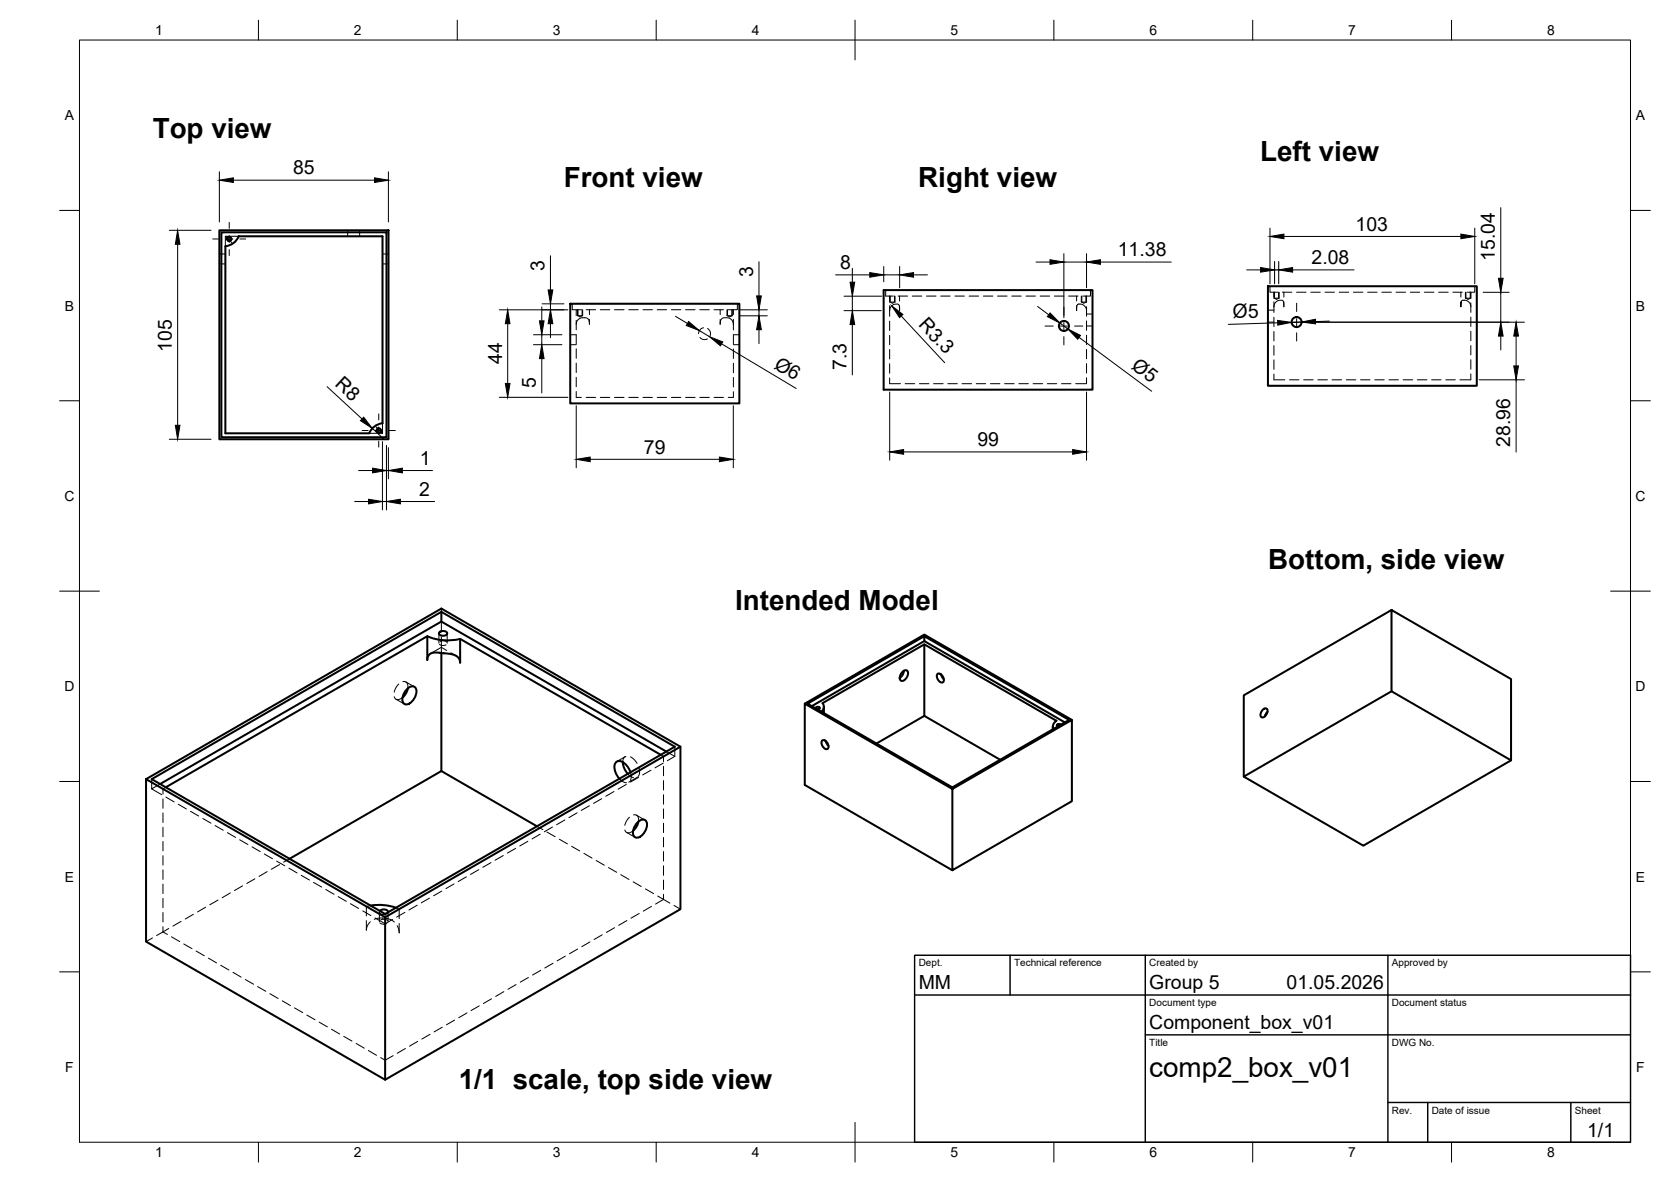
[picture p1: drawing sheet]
<svg xmlns="http://www.w3.org/2000/svg" width="420mm" height="297mm" viewBox="0 0 420 297" stroke-linecap="round" stroke-linejoin="round" font-family="sans-serif">
<!-- layer: Hidden -->
<g fill="none" stroke="#000" stroke-width=".25">
<path d="M56.7 59.4v2.5M60 59.4h-3.3l1.6 1.6M87.4 57.9v1.5M90.4 57.9v1.5M55.2 66.3h1.5M55.2 63.8h1.5M96.2 66.3h1.5M96.2 63.8h1.5M143.9 76.3v1.5h2.3M144.9 77.8v1.5M145.2 79.3h1.3M145.3 77.8v1.5l.6 .4 .5-.4v-1.5"/>
<path d="M147.4 77.8h2.4M148.2 77.8v1.3M150.9 77.8h2.4M154.5 77.8h2.4M158.1 77.8h2.4M161.7 77.8h2.3M165.2 77.8h2.4M168.8 77.8h2.4M172.4 77.8h2.4M176 77.8h2.4M179.5 77.8h2.4M181.1 77.8v1.3"/>
<path d="M182.8 79.3h1.3M182.9 77.8v1.5l.6 .4 .5-.4v-1.5M184.4 77.8v1.3M185.4 76.3v1.5h-2.3M222.7 72.9v1.5h1.9M223.7 74.4v1.2M223.7 76.8v2.7M223.7 75.9h1.3M223.8 74.4v1.5l.6 .3 .5-.3v-1.5M225.8 74.4h2.4M226.2 76.8v1.3l-.2-1.6a1.56 1.56 0 0 0-2.3 1.6M226.2 74.4v1.2"/>
<path d="M229.4 74.4h2.4M233 74.4h2.4M236.5 74.4h2.4M240.1 74.4h2.4M243.7 74.4h2.4M247.2 74.4h2.4M250.8 74.4h2.4M254.4 74.4h2.4M258 74.4h2.3M261.5 74.4h2.4M265.1 74.4h2.4M268.7 74.4h2.4"/>
<path d="M270.7 76.8v1.3l.1-1.3 .3-.4h.8l.7 .4 .4 .5 .2 .8M270.7 74.4v1.2M271.9 75.9h1.3M272 74.4v1.5l.5 .3 .5-.3v-1.5M273.2 74.4v1.5M273.2 77.1v2.4M273.2 78.9h1.5M274.2 72.9v1.5h-1.9M318.8 77.9h1.5M319.3 71.9v1.5h1.9M320.3 73.4v1.3M320.3 75.8v2.7"/>
<path d="M320.3 79.7v2.4M320.3 74.9h1.3M320.5 73.4v1.5l.5 .4 .5-.4v-1.5M322.5 73.4h2.3M322.8 75.8v1.3l-.2-1.5a1.56 1.56 0 0 0-2.3 1.5M322.8 73.4v1.3M326 73.4h2.4M329.6 73.4h2.4M333.2 73.4h2.3M336.7 73.4h2.4M340.3 73.4h2.4M343.9 73.4h2.4"/>
<path d="M347.5 73.4h2.3M351 73.4h2.4M354.6 73.4h2.4M358.2 73.4h2.4M361.7 73.4h2.4M365.3 73.4h2.4M367.3 75.8v1.3l.1-1.3 .3-.4 .8 .1 .7 .3 .5 .5 .1 .8M367.3 73.4v1.3M368.6 73.4v1.5l.5 .4 .6-.4v-1.5M369.8 73.4v1.5h-1.3M369.8 76.1v2.4M369.8 79.7v2.3"/>
<path d="M370.8 71.9v1.5h-1.9M143.4 84.1h1.5v2.4M143.4 86.6h1.5M144.9 80.5v2.4M144.9 87.7v2.4M144.9 91.2v2.4M144.9 94.8v2.4M144.9 98.4v1.5h1.3M147.4 99.9h2.4M148.2 80.3v1.2l-.2-1.1-.3-.4-.5-.2-1 .1-.7 .3-.5 .6-.1 .7M150.9 99.9h2.4M154.5 99.9h2.4"/>
<path d="M158.1 99.9h2.4M161.7 99.9h2.3M165.2 99.9h2.4M168.8 99.9h2.4M172.4 99.9h2.4M176 99.9h2.4M176 84.8a1.49 1.49 0 0 0 1.9 .4M176.9 82.4a1.52 1.52 0 0 0-1.3 1.4M177.9 82.6a1.53 1.53 0 0 1 .7 1.8M179.5 99.9h2.4M181.1 80.3v1.2l.2-1.1 .5-.5a2.32 2.32 0 0 1 2.5 1l.1 .6M184.4 80.3v2.6"/>
<path d="M184.4 87.7v2.4M184.4 91.3v2.4M184.4 94.9v2.3M184.4 98.4v1.5h-1.3M184.4 86.6h1.5M185.9 84.1h-1.5v2.4M223.7 80.7v2.4M223.7 84.3v2.3M223.7 87.8v2.4M223.7 91.4v2.4M223.7 95v1.4h2.7M227.6 96.4h2.4"/>
<path d="M231.2 96.4h2.4M234.7 96.4h2.4M238.3 96.4h2.4M241.9 96.4h2.4M245.5 96.4h2.3M249 96.4h2.4M252.6 96.4h2.4M256.2 96.4h2.4M259.8 96.4h2.3M263.3 96.4h2.4M266.9 96.4h2.4M273.2 80.7v2.3"/>
<path d="M273.2 84.2v2.4M273.2 87.8v2.4M273.2 91.4v2.4M273.2 94.9v1.5h-2.7M273.2 81.9h1.5M318.8 80.9h1.5M320.3 83.3v2.4M320.3 86.9v2.3M320.3 90.4v2.4M320.3 94v1.4h2.7M324.2 95.4h2.4M327.8 95.4h2.4"/>
<path d="M331.4 95.4h2.4M334.9 95.4h2.4M338.5 95.4h2.4M342.1 95.4h2.4M345.7 95.4h2.3M349.2 95.4h2.4M352.8 95.4h2.4M356.4 95.4h2.4M360 95.4h2.3M363.5 95.4h2.4M369.8 83.3v2.3M369.8 86.8v2.4"/>
<path d="M369.8 90.4v2.4M369.8 94v1.4h-2.7M94.5 107.2l1.7 1.7h-3.3M96.2 106.4v2.5M110.4 159.2v2.4M111 152.9v.9M111 156.2v2.6M112.4 159.2v2.4M99.1 175.1a1.13 1.13 0 0 0 1 .8 1.13 1.13 0 0 0 1.1-.6M99.5 175.7l2.2 1.2M100.3 171.9l-.9 1.1-.3 .9M101.3 171.3a1.05 1.05 0 0 1 1.3 1.3l-.1 .4"/>
<path d="M102.1 171.4l2.1 1.2M110.5 161.9l.9 .3 .7-.2M110.7 161.2l.8-.2 .8 .3M111 160v4.1M112.3 163.5l-1.3-.8-2.8 1.6M113.3 164l1.4 .8M38.1 195.8v2.5l2.2-1.3M38.1 198.3l2.6 1.4M41.7 197.9l-.7 .4v1.2M154.4 198.9l-2.1 1.2M155.7 195.7l1 .8 .8 .2M157.2 190.1l-2.1 1.3"/>
<path d="M157.4 190.1l-.6 .4-.2 1M157.5 197.1l-2.1 1.2M157.8 194.5l.7 .6 .8 .3M158.5 194.1l.2 1.2-.2 .8M158.5 190.2l1.1 .8 .6 .8M160.2 195.4l-2.1 1.2M160.6 195.3l-2.1 1.2M160.7 192.9l.1 1.5-.4 .8M163.7 193.6l-2.1 1.1M166.1 189.7l.7 .4v1.3M166.8 191.8l-2.1 1.2M166.8 192.6v2.4"/>
<path d="M166.8 196.2v2.3M166.8 199.7v2.4M167.6 188.9l2.1 1.2M169.7 187.6v2.5l-1.9 1.1M41 200.8v2.3M41 204.3v2.4M41 207.9v2.4M41 211.5v2.3M41 215v2.4M41 218.6v2.4M41.7 200.3l2.1 1.2M44.8 202.1l2.1 1.2"/>
<path d="M47.9 203.9l2.1 1.2M51 205.7l2 1.2M54.1 207.5l2 1.1M57.2 209.2l2 1.2M60.3 211l2 1.2M63.4 212.8l2 1.2M66.5 214.6l2 1.2M67.2 219l-2.1 1.2M69.6 216.4l2 1.2M70.3 217.3l-2.1 1.1M72.6 218.2l2.1 1.2M72.8 215.8l-1.5 .9"/>
<path d="M75.7 220l2.1 1.2M120.4 218.6l-2.1 1.2M123.5 216.8l-2.1 1.2M126.6 215l-2.1 1.2M129.6 213.2l-2 1.2M132.7 211.4l-2 1.2M135 207.7l1.5 .8M135.8 209.6l-2 1.2M137.5 209.1l2.1 1.2M138.9 207.8l-2 1.2M140.6 210.9l2.1 1.2M142 206.1l-2 1.1"/>
<path d="M143.7 212.7l2.1 1.2M145.1 204.3l-2.1 1.2M146.8 214.4l2.1 1.3M148.2 202.5l-2.1 1.2M149.9 216.2l2.1 1.2M151.3 200.7l-2.1 1.2M153 218l2.1 1.2M156.1 219.8l2.1 1.2M157.1 208.6a1.03 1.03 0 0 0 1.8 .4l.3-.2M157.5 209.2l2.2 1.2M158.3 205.4l-.9 1.1-.3 .9M159.3 204.8a1.15 1.15 0 0 1 1.2 .4 1.15 1.15 0 0 1 0 1.3"/>
<path d="M160 204.9l2.2 1.2M166.8 203.3v2.4M166.8 206.9v2.3M166.8 210.4v2.4M166.8 214v2.4M166.8 217.6v2.4M38.3 235.7l-1.6 .9M41 222.2v2.4M41 225.7v2.4M41 229.3v2.4M41 232.9v1.3M41 234.2l1.1 .6"/>
<path d="M41 234.2l-1.6 .9M42.4 233.3l-1.4 .9M43.1 235.4l2.1 1.2M45.5 231.5l-2 1.2M46.2 237.2l2.1 1.2M48.6 229.8l-2 1.2M49.3 239l2.1 1.2M51.7 228l-2 1.2M54.8 226.2l-2.1 1.2M57.9 224.4l-2 1.2M61 222.6l-2.1 1.2M64.1 220.8l-2.1 1.2"/>
<path d="M78.8 221.7l2.1 1.2M81.9 223.5l2.1 1.2M85 225.3l2.1 1.2M88.1 227.1l2.1 1.2M91.2 228.9l2.1 1.2M92.1 231.4v2.4l.3-1.2 .7-.9M93.2 227.6l-1.1 .2v2.4M94.1 231l1.4-.3 2 .2 .7 .2 .9 .6M94.3 230.7l2.5 1.4 1.9-1M95.4 229.2v2.4M95.5 228.9a.85 .85 0 0 0 .4 .9 .85 .85 0 0 0 .9 0l.5-.2 .3-.3M95.5 231.9l1 .4 .8-.2"/>
<path d="M95.7 231.2l.3-.1a1.52 1.52 0 0 1 1.5 .2M96.8 229.7v.8M97.6 229.2v2.4M99.5 228.1l.9 .4v2.4M100.4 232.1v2.3l-.5-1.8M101.8 229.3l-2.1 1.2M104.9 227.5l-2.1 1.2M108 225.7l-2.1 1.2M111.1 223.9l-2.1 1.2M114.2 222.1l-2.1 1.2M117.3 220.4l-2.1 1.1M145.2 238.5l-2 1.2"/>
<path d="M148.3 236.7l-2 1.2M151.4 234.9l-2 1.2M154.5 233.1l-2 1.2M157.6 231.3l-2 1.2M159.2 221.6l2 1.2M160.7 229.6l-2.1 1.1M162.3 223.4l2 1.2M163.8 227.8l-2 1.2M165.4 225.2l3 1.8M166.8 221.2v2.3M166.8 224.7v1.3l-2 1.2M169.5 227.5l1.6 1"/>
<path d="M52.4 240.8l2.1 1.2M55.5 242.6l2.1 1.2M58.6 244.4l2 1.2M61.7 246.2l2.1 1.1M64.8 247.9l2 1.2M67.9 249.7l2 1.2M71 251.5l2 1.2M74.1 253.3l2 1.2M77.2 255.1l2 1.2M80.2 256.9l2.1 1.1M83.3 258.6l2.1 1.2M108.1 259.9l-2 1.2"/>
<path d="M111.2 258.1l-2 1.2M114.3 256.4l-2.1 1.1M117.4 254.6l-2.1 1.2M120.5 252.8l-2.1 1.2M123.6 251l-2.1 1.2M126.7 249.2l-2.1 1.2M129.8 247.4l-2.1 1.2M132.9 245.6l-2.1 1.2M136 243.8l-2.1 1.2M139.1 242.1l-2.1 1.2M142.2 240.3l-2.1 1.2M86.4 260.4l2.1 1.2"/>
<path d="M89.5 262.2l2.1 1.2M92.6 264l2.1 1.2M98.8 265.3l-2 1.1-1.1-.6M101.9 263.5l-2 1.2M105 261.7l-2 1.2"/>
</g>
<!-- layer: Visible -->
<g fill="none" stroke="#000" stroke-width=".51">
<path d="M55.2 57.9h42.5v52.5h-42.5zM55.7 58.4h41.5v51.5h-41.5zM60 59.4h36.2v47a4 4 0 0 0-3.4 2.5h-36.1v-47M60 59.4a4 4 0 0 1-3.3 2.5M143.4 76.3h42.5v25.1h-42.5zM222.2 72.9h52.5v25h-52.5zM318.8 71.9h52.5v25.1h-52.5zM107.5 159.9a12.8 12.8 0 0 0 8.2 .7M110.4 158.9l1-.3a.76 .76 0 0 1 1 .8l-1 .4a.76 .76 0 0 1-1-.9zM111 153.8v2.4l-70.7 40.8M111 156.2l56.6 32.7M232.4 159.9l-29.3 16.9 36.4 21.1 29.3-17-36.4-21v1.2l35.3 20.4"/>
<path d="M349.9 153.3l30 17.4v20.4l-30-17.4zM349.9 153.3l-37.2 21.4v20.5l30.1 17.3 37.1-21.4M102.5 173a1.26 1.26 0 0 1 1.7-.4 1.26 1.26 0 0 1 .5 1.7 3.3 3.3 0 0 1-2.7 2.7 1.57 1.57 0 0 1-.6-2.4zM102.6 173l-.4 1-1 1.3M110.5 164h-1.3l-1 .3-.5 .5-.3 1v-5.9l-65.7 38M110.5 164.1l2.7 .2 1.4 .4 .8 .8 .3 1v-5.9l50.4 29.1M111 164.1v29.7M202.4 176.8l30-17.3 37.1 21.4M205.2 178a.47 .47 0 0 1 .4-.4 .47 .47 0 0 1 .5 .5l-.6 .1M206.5 178.8a1.5 1.5 0 0 0 .3-2.1l25.6-14.8v18l-12 6.9M207.2 177.6v1.6M226.9 168.8a.77 .77 0 0 1 1.4 0 1.95 1.95 0 0 1-1.6 2.3 1.29 1.29 0 0 1 0-1.9z"/>
<path d="M227.3 168.5l-.2 .9-.9 1M232.4 161.9l33.2 19.2a1.69 1.69 0 0 0-.7 2.1M232.4 179.9l19.1 11M232.4 161.1l-28.3 16.3M235.8 169.3a1.45 1.45 0 0 1 1.3 2.2 1.45 1.45 0 0 1-1.3-2.2zM236.6 169.5l.7 1.2M317.5 178.3a.65 .65 0 0 1 1.1 0 1.54 1.54 0 0 1-1.4 1.9 1.41 1.41 0 0 1 .3-1.9zM318.7 178.9l-.7 1.1M349.9 173.7l-37.2 21.5M36.7 195.8l60.1 34.7v40.8l-60.1-34.7zM36.7 195.8l74.3-42.9 60.1 34.7v40.9l-74.3 42.8M38.1 195.8l72.9-42 58.7 33.8-72.9 42.1z"/>
<path d="M111 193.8l24 13.9M111 193.8l-38.2 22M156.6 191.5l.3 1.5 1 1.5M158.5 194.1a3.6 3.6 0 0 0-3-2.8 1.63 1.63 0 0 0-.9 2.2l.4 1.1 .7 1.1M171.1 187.6l-74.3 42.9M206.8 186a1.45 1.45 0 0 1 1.3 2.2 1.45 1.45 0 0 1-1.3-2.2zM207.6 186.2l.7 1.2M239.5 198.3l30-17.4v20.4l-30 17.4zM239.5 198.3l-37.1-21.5v20.5l37.1 21.4M264.7 182.6v.7M266.8 182.1a.48 .48 0 0 0-.6-.2 .48 .48 0 0 0-.3 .5l.1 .1M160.4 206.5a1.26 1.26 0 0 1 1.8-.4 1.26 1.26 0 0 1 .4 1.7 3.3 3.3 0 0 1-2.6 2.7 1.57 1.57 0 0 1-.6-2.4z"/>
<path d="M160.5 206.5l-.3 1-1 1.3M93.2 227.6a13.1 13.1 0 0 1 6.4 .5M95.5 228.9a1.26 1.26 0 0 1 2.1 .4"/>
<circle cx="57.6" cy="60" r=".52"/>
<circle cx="267.5" cy="81.9" r="1.26"/>
<circle cx="326" cy="80.9" r="1.26"/>
<circle cx="95.3" cy="108.2" r=".54"/>
</g>
<!-- layer: Visible Narrow -->
<path d="M57.5 59.4a.65 .65 0 0 0-.5 .8 .65 .65 0 0 0 .8 .5 .65 .65 0 0 0 .5-.8M95.1 107.5a.67 .67 0 0 0-.5 .8 .67 .67 0 0 0 .8 .5 .67 .67 0 0 0 .5-.7" fill="none" stroke="#000" stroke-width=".25"/>
<!-- layer: Hidden Narrow -->
<path d="M145.2 77.8v1.5M146.5 77.8v1.5M182.8 77.8v1.5M184.1 77.8v1.5M223.7 74.4v1.5M225 74.4v1.5M271.9 74.4v1.5M273.2 74.4v1.5M320.3 73.4v1.5M321.6 73.4v1.5M368.5 73.4v1.5M369.8 73.4v1.5" fill="none" stroke="#000" stroke-width=".25"/>
<!-- layer: BORDER -->
<g fill="none" stroke="#000" stroke-width=".25">
<path d="M20 10.1h390v276.9h-390zM65 5.1v5M115 5.1v5M165 5.1v5M215 5.1v10M265 5.1v5M315 5.1v5M365 5.1v5M15 52.9h5M410 52.9h5M15 100.7h5M410 100.7h5"/>
<path d="M15 148.6h10M405 148.6h10M15 196.4h5M410 196.4h5M15 244.2h5M410 244.2h5M65 287v5M115 287v5M165 287v5M215 282.1v9.9M265 287v5M315 287v5"/>
<path d="M365 287v5"/>
</g>
<!-- layer: TITLEBLOCK -->
<path d="M230 240.1h180v46.9h-180zM230 250h180M254 240.1v9.9M288 240.1v46.9M349 240.1v46.9M288 260.1h122M349 277.1h61M359 277.1v9.9M395 277.1v9.9" fill="none" stroke="#000" stroke-width=".36"/>
<!-- layer: Smart Centers -->
<g fill="none" stroke="#000" stroke-width=".25">
<path d="M57.6 55.9v1.5M57.6 59.2v1.7M53.5 60.1h1.4M56.7 60.1h1.8M57.6 62.7v1.5M60.3 60.1h1.5M267.5 77.2v2.1M326 76.2v2.1M262.8 81.9h2M266.6 81.9h1.8M267.5 81.1v1.7M267.5 84.6v2.1"/>
<path d="M270.2 81.9h2.1M321.3 81h2M325.1 81h1.8M326 80.1v1.8M326 83.6v2.1M328.7 81h2.1M91.1 108.2h1.5M94.3 108.2h1.8M95.2 104v1.5M95.2 107.3v1.8M95.2 110.9v1.5M97.9 108.2h1.5"/>
</g>
<!-- layer: FD_Dimensions -->
<g fill="none" stroke="#000" stroke-width=".25">
<path d="M42.6 57.9h10.5M55.2 43.2v12.6M58.7 45.3h35.5M97.7 43.2v12.6M319.3 57.3v14M322.8 59.4h44.5M370.8 57.3v14M377.4 52.2v17.7M44.7 61.4v45.5M125.6 77.9h17.2M136.2 77.1v3.5M136.3 76.4h5.5"/>
<path d="M138.4 64.3v8.6M138.4 76.4v1.5M169.8 79.5l3 1.8M186.1 77.9h6.8M186.1 79.4h6.8M190.8 65.8v8.6M190.8 77.9v1.5M210.1 69.1h8.6M212.2 74.4h9.5M212.2 78.1h9.4M214.3 67.4v3.5M214.3 74.4v3.7"/>
<path d="M222.2 67v3.8M222.2 69.1h4M226.2 67v5.3M226.6 79.4l10.9 11.8M229.7 69.1h3.5M260.5 65.9h3.5M260.9 77l2.8 2.1M267.5 63.7v16.1M267.5 65.9h5.7M273.2 63.7v8.6M276.7 65.9h17.8M313.5 67.8h3.5"/>
<path d="M320.5 65.7v5.6M320.5 67.8h1M321.5 65.7v5.6M325 67.8h15.5M372.9 73.5h6.6M377.4 73.5v7.5M82.3 97.2l8.7 8.1M125.6 99.9h17.2M127.7 81.4v15M134.1 84.1h7.2M134.1 86.6h7.2M136.2 84.1v2.5"/>
<path d="M136.2 90.1v8.6M138.4 81.4v3.5M175.9 83.1l2.5 1.5M181.4 86.4l18.8 11.2M190.8 82.9v3.4M214.3 81.6v12.6M223.7 98.5v17.2M266.5 81.2l2 1.5M271.3 84.8l18.3 13.5M273.2 98.5v17.2M321.3 81.1l-12.5 .4M327.3 80.9l-2.5 .1"/>
<path d="M328.1 81h55.2M334.3 80.7l-3.5 .1M371.9 95.4h11.4M377.4 84.5v3.5M381.2 84.5v7.5M381.2 95.4v18.2M42.6 110.4h10.5M90.2 118.2h3.5M93.6 107.7l3 2.7M96.2 111v17.2M97.2 112v16.2M97.2 118.2h.5"/>
<path d="M97.7 112.5v7.8M101.2 118.2h7.6M144.9 101.9v15.6M148.4 115.4h32.5M184.4 101.9v15.6M227.2 113.6h42.5M89.2 126h3.5M96.2 126h1M100.7 126h8.6"/>
</g>
<g fill="#000" stroke="#000" stroke-width=".25">
<path d="M55.2 45.3l3.5-.6v1.2zM94.2 44.7l3.5 .6-3.5 .6zM319.3 59.4l3.5-.6v1.2zM367.3 58.8l3.5 .6-3.5 .6zM44.7 57.9l.6 3.5h-1.2zM137.8 72.9h1.2l-.6 3.5zM190.2 74.4h1.2l-.6 3.5zM213.7 70.9h1.2l-.6 3.5zM218.7 68.5l3.5 .6-3.5 .6zM224.2 76.9l2.8 2.1-.8 .8zM226.2 69.1l3.5-.6v1.2zM264 65.3l3.5 .6-3.5 .5z"/>
<path d="M264 78.6l2.5 2.6-3.1-1.6zM273.2 65.9l3.5-.6v1.1zM317 67.2l3.5 .6-3.5 .6zM321.5 67.8l3.5-.6v1.2zM376.8 69.9h1.2l-.6 3.6zM127.1 96.4h1.1l-.5 3.5zM127.7 77.9l.5 3.5h-1.1zM135.6 80.6h1.2l-.6 3.5zM136.2 86.6l.6 3.5h-1.2zM138.4 77.9l.6 3.5h-1.2zM173.1 80.8l2.8 2.3-3.3-1.3zM178.4 84.6l3.3 1.3-.6 1z"/>
<path d="M190.8 79.4l.6 3.5h-1.2zM214.3 78.1l.6 3.5h-1.2zM268.5 82.7l3.2 1.6-.7 .9zM321.2 80.5l3.6 .5-3.5 .7zM327.3 80.9l3.5-.7v1.2zM377.4 81l.6 3.5h-1.2zM381.2 81l.6 3.5h-1.2zM380.6 92h1.2l-.6 3.4zM44.1 106.9h1.2l-.6 3.5zM91.4 104.8l2.2 2.9-3-2zM93.7 117.7l3.5 .5-3.5 .6zM97.7 118.2l3.5-.5v1.1z"/>
<path d="M144.9 115.4l3.5-.5v1.1zM180.9 114.9l3.5 .5-3.5 .6zM223.7 113.6l3.5-.6v1.2zM269.7 113l3.5 .6-3.5 .6zM92.7 125.5l3.5 .5-3.5 .6zM97.2 126l3.5-.5v1.1z"/>
</g>
<g font-size="7">
<text x="38.4" y="34.7">Top view</text>
<text x="316.9" y="40.6">Left view</text>
<text x="141.8" y="47">Front view</text>
<text x="230.9" y="47">Right view</text>
<text x="318.9" y="142.9">Bottom, side view</text>
<text x="184.8" y="153.2">Intended Model</text>
<text x="115.3" y="273.7">1/1 scale, top side view</text>
<text x="289" y="270.6">comp2_box_v01</text>
</g>
<g font-size="4.9">
<text x="73.7" y="43.8">85</text>
<text x="340.8" y="58">103</text>
<text x="281.1" y="64.4">11.38</text>
<text x="375.9" y="65.6" transform="rotate(-90 375.9 65.6)">15.04</text>
<text x="136.9" y="68.2" transform="rotate(-90 136.9 68.2)">3</text>
<text x="189.4" y="69.7" transform="rotate(-90 189.4 69.7)">3</text>
<text x="211.3" y="67.6">8</text>
<text x="329.8" y="66.4">2.08</text>
<text x="230.8" y="81.7" transform="rotate(47 230.8 81.7)">R3.3</text>
<text x="310" y="79.9" transform="rotate(-2 310 79.9)">Ø5</text>
<text x="43.2" y="88.4" transform="rotate(-90 43.2 88.4)">105</text>
<text x="126.3" y="91.5" transform="rotate(-90 126.3 91.5)">44</text>
<text x="194.4" y="92.4" transform="rotate(31 194.4 92.4)">Ø6</text>
<text x="212.9" y="93" transform="rotate(-90 212.9 93)">7.3</text>
<text x="284.3" y="92.5" transform="rotate(37 284.3 92.5)">Ø5</text>
<text x="84" y="96.8" transform="rotate(43 84 96.8)">R8</text>
<text x="134.8" y="97.5" transform="rotate(-90 134.8 97.5)">5</text>
<text x="161.9" y="114">79</text>
<text x="245.7" y="112.1">99</text>
<text x="379.8" y="112.4" transform="rotate(-90 379.8 112.4)">28.96</text>
<text x="105.5" y="116.8">1</text>
<text x="105.4" y="124.6">2</text>
<text x="231" y="248.5">MM</text>
<text x="289" y="248.5">Group 5</text>
<text x="323.5" y="248.5">01.05.2026</text>
<text x="289" y="258.6">Component_box_v01</text>
<text x="399.1" y="285.7">1/1</text>
</g>
<g font-size="3.5">
<text x="39" y="8.8">1</text>
<text x="89" y="8.8">2</text>
<text x="139" y="8.8">3</text>
<text x="189" y="8.8">4</text>
<text x="239" y="8.8">5</text>
<text x="289" y="8.8">6</text>
<text x="339" y="8.8">7</text>
<text x="389" y="8.8">8</text>
<text x="16.3" y="30.2">A</text>
<text x="411.3" y="30.2">A</text>
<text x="16.3" y="78">B</text>
<text x="411.3" y="78">B</text>
<text x="16.2" y="125.9">C</text>
<text x="411.2" y="125.9">C</text>
<text x="16.2" y="173.7">D</text>
<text x="411.2" y="173.7">D</text>
<text x="16.3" y="221.6">E</text>
<text x="411.3" y="221.6">E</text>
<text x="16.4" y="269.4">F</text>
<text x="411.4" y="269.4">F</text>
<text x="39" y="290.8">1</text>
<text x="89" y="290.8">2</text>
<text x="139" y="290.8">3</text>
<text x="189" y="290.8">4</text>
<text x="239" y="290.8">5</text>
<text x="289" y="290.8">6</text>
<text x="339" y="290.8">7</text>
<text x="389" y="290.8">8</text>
</g>
<g font-size="2.5">
<text x="231" y="242.9">Dept.</text>
<text x="255" y="242.9">Technical reference</text>
<text x="289" y="242.9">Created by</text>
<text x="350" y="242.9">Approved by</text>
<text x="289" y="252.8">Document type</text>
<text x="350" y="252.8">Document status</text>
<text x="289" y="262.9">Title</text>
<text x="350" y="262.9">DWG No.</text>
<text x="350" y="279.9">Rev.</text>
<text x="360" y="279.9">Date of issue</text>
<text x="396" y="279.9">Sheet</text>
</g>
</svg>
